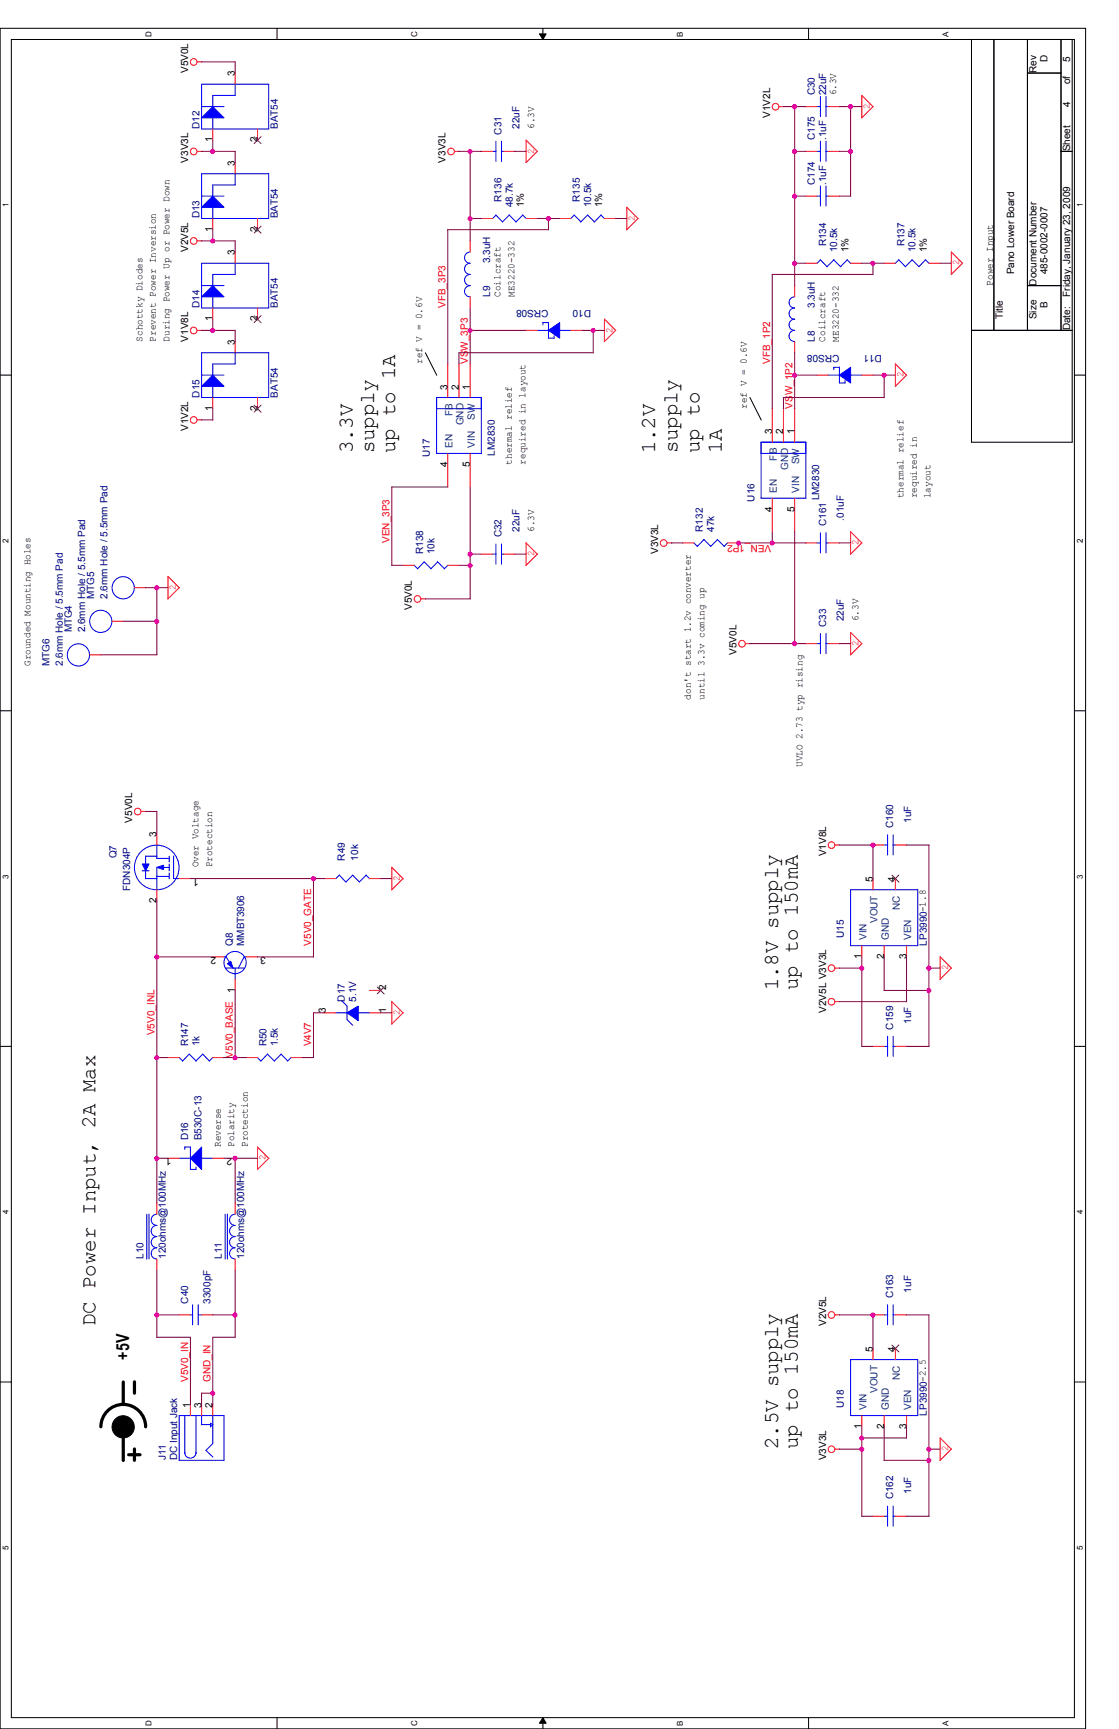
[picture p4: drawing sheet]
<svg xmlns="http://www.w3.org/2000/svg" width="279mm" height="432mm" viewBox="0 0 279 432" stroke-linecap="round" stroke-linejoin="round" font-family="sans-serif">
<path d="M0 7.1h271.1v424.7h-271.1zM2.8 9.9h265.5v419.1h-265.5z" fill="none" stroke="#000" stroke-width=".25"/>
<g fill="#fff">
<path d="M.3 386h2.3v1.1h-2.3z"/>
<path d="M268.6 386h2.2v1.1h-2.2z"/>
</g>
<path d="M0 345.1h2.8M268.3 345.1h2.8" fill="none" stroke="#000" stroke-width=".25"/>
<g fill="#fff">
<path d="M.3 302.1h2.3v1.1h-2.3z"/>
<path d="M268.6 302.1h2.2v1.1h-2.2z"/>
</g>
<path d="M0 261.3h2.8M268.3 261.3h2.8" fill="none" stroke="#000" stroke-width=".25"/>
<g fill="#fff">
<path d="M.3 218.3h2.3v1.1h-2.3z"/>
<path d="M268.6 218.3h2.2v1.1h-2.2z"/>
</g>
<path d="M0 177.5h2.8M268.3 177.5h2.8" fill="none" stroke="#000" stroke-width=".25"/>
<g fill="#fff">
<path d="M.3 134.5h2.3v1.1h-2.3z"/>
<path d="M268.6 134.5h2.2v1.1h-2.2z"/>
</g>
<path d="M0 93.7h2.8M268.3 93.7h2.8" fill="none" stroke="#000" stroke-width=".25"/>
<g fill="#fff">
<path d="M.3 50.7h2.3v1.1h-2.3z"/>
<path d="M268.6 50.7h2.2v1.1h-2.2z"/>
<path d="M36 429.6h2.2v1.4h-2.2z"/>
<path d="M36 7.7h2.2v1.4h-2.2z"/>
<path d="M102.3 429.6h2.3v1.4h-2.3z"/>
<path d="M102.3 7.7h2.3v1.4h-2.3z"/>
</g>
<path d="M69.2 7.1v2.8M69.2 429v2.8" fill="none" stroke="#000" stroke-width=".25"/>
<g fill="#fff">
<path d="M168.7 429.7h2.2v1.3h-2.2z"/>
<path d="M168.7 7.8h2.2v1.3h-2.2z"/>
</g>
<path d="M134.7 8.5h1.7l-.8 1.4zM135.6 7.1v2.8M135.6 429l.8 1.4h-1.7zM135.6 429v2.8" fill="none" stroke="#000" stroke-width=".25"/>
<path d="M134.7 8.5h1.7l-.8 1.4zM135.6 429l.8 1.4h-1.7z" fill="#000"/>
<g fill="#fff">
<path d="M235 429.7h2.3v1.3h-2.3z"/>
<path d="M235 7.8h2.3v1.3h-2.3z"/>
</g>
<g fill="none" stroke="#000" stroke-width=".25">
<path d="M201.9 7.1v2.8M242.6 9.9h25.1v100.5h-25.1zM248.2 9.9v72.6M256.5 9.9v72.6M256.5 18.2h8.4M264.9 9.9v72.6M264.9 37.8h2.8M256.5 71.3h8.4M106.2 88.1l2.9 5.6M187.2 99.3l2.9 5.6M242.6 82.5h25.1M201.9 429v2.8"/>
<circle cx="30.7" cy="356.3" r="2.77"/>
</g>
<path d="M25.2 356.3a5.6 5.6 0 0 1 5.6-5.6 5.6 5.6 0 0 1 5.6 5.6M30.8 345.1v5.7M30.8 356.3v8.4M33.6 345.1v2.8M32.1 363.3h2.9M33.6 361.9v2.8" fill="none" stroke="#000" stroke-width=".8"/>
<circle cx="30.7" cy="356.3" r="2.77" fill="#000"/>
<g fill="none" stroke="#f00" stroke-width=".25">
<path d="M49.2 15.5h1.2M49.2 37.8h1.2M113.5 37.8h1.1M131.4 35v5.6M131.4 35l2.8 2.8M134.2 37.8l-2.9 2.8M194.5 26.6h1.2M215.2 23.8v5.6M215.2 23.8l2.8 2.9M218 26.6l-2.9 2.9M159.3 54.6l-2.8 2.8M159.3 54.6l-2.8-2.9v5.7"/>
<path d="M49.2 60.2h1.2M117.4 60.2v2.7M117.4 74.1v2.8M150.9 79.7v5.6M150.9 79.7l2.9 2.9M240.3 65.7l-2.8 2.9M240.4 65.8l-2.9-2.9v5.6M49.2 82.5h1.2M153.7 82.5l-2.8 2.8M223.6 90.8v5.7l2.8-2.8M223.6 90.9l2.8 2.8M49.2 104.9h1.2"/>
<path d="M134.2 138.4l-2.8 2.8v-5.6l2.8 2.8M166.6 135.6h1.1M215.2 135.6l-2.9 2.8M215.2 135.6l-2.8-2.8v5.6M44.7 146.8l-2.8 2.8M44.8 146.8l-2.8-2.9v5.7M105.1 149.6h1.2M186.1 160.7h1.2M215.2 160.7l-2.8 2.8v-5.6l2.8 2.9M35.3 202.6h1.1M81.1 219.4h2.8M92.2 219.4h2.8"/>
<path d="M100.6 219.4l-2.8 2.8v-5.6l2.9 2.9M208.5 211h1.1M100.6 252.9l-2.8 2.9M100.7 253l-2.9-2.9v5.6M208.5 241.8h1.1M208.5 250.1h1.1M237.5 241.8l-2.8 2.8M237.6 241.8l-2.9-2.9v5.7M42 264.1h2.7M53.1 264.1h2.8M67.1 289.3l-2.8 2.8M67.1 289.3l-2.8-2.9v5.7"/>
<path d="M208.5 328.4h1.1M218 328.4h2.8M223.6 328.4h2.8M234.7 359.1v5.6M234.7 359.1l2.9 2.9M208.5 361.9h1.1M237.5 361.9l-2.8 2.8"/>
<circle cx="48.4" cy="15.5" r=".83"/>
<circle cx="48.4" cy="37.8" r=".83"/>
<circle cx="112.6" cy="37.8" r=".83"/>
<circle cx="193.6" cy="26.7" r=".83"/>
<circle cx="48.4" cy="60.2" r=".83"/>
<circle cx="48.4" cy="82.5" r=".83"/>
<circle cx="48.4" cy="104.9" r=".83"/>
<circle cx="165.7" cy="135.6" r=".83"/>
<circle cx="104.2" cy="149.6" r=".83"/>
<circle cx="185.3" cy="160.8" r=".83"/>
<circle cx="34.4" cy="202.7" r=".83"/>
<circle cx="207.6" cy="211.1" r=".83"/>
<circle cx="207.6" cy="241.8" r=".83"/>
<circle cx="207.6" cy="250.2" r=".83"/>
<circle cx="207.6" cy="328.4" r=".83"/>
<circle cx="207.6" cy="361.9" r=".83"/>
</g>
<g fill="none" stroke="#00f" stroke-width=".25">
<path d="M117.4 62.9a1.4 1.4 0 0 0-1.4 1.4 1.4 1.4 0 0 0 1.4 1.4 1.4 1.4 0 0 0-1.4 1.4 1.4 1.4 0 0 0 1.4 1.4 1.4 1.4 0 0 0-1.4 1.4 1.4 1.4 0 0 0 1.4 1.4 1.4 1.4 0 0 0-1.4 1.4 1.4 1.4 0 0 0 1.4 1.4M84.7 218.6l1.7 1.7M84.8 218.5l-.9 .9M91.4 218.6l.9 .9M91.4 218.5l-1.6 1.8-1.7-1.8-1.7 1.8M56.5 239l1.7 2.8M61 239l-1.5 2.8M56.4 241.8h4.6M58.7 241.8v2.8M47.2 263.2l1.7 1.8M47.2 263.3l-1.6 1.7-.9-.9M50.6 263.2l1.7 1.8"/>
<path d="M50.6 263.3l-1.7 1.7M53.1 264.1l-.9 .9M220.8 328.4h.9M221.6 325.8v5.1M223 328.4h.6M223 325.8v5.1"/>
</g>
<path d="M56.8 240.7l.8-.6 .6 1.7z" fill="#00f"/>
<g fill="none" stroke="#00f" stroke-width=".25">
<path d="M198.4 74.1a1.4 1.4 0 0 0-1.4 1.4 1.4 1.4 0 0 0 1.4 1.4 1.4 1.4 0 0 0-1.4 1.4 1.4 1.4 0 0 0 1.4 1.4 1.4 1.4 0 0 0-1.4 1.4 1.4 1.4 0 0 0 1.4 1.4 1.4 1.4 0 0 0-1.4 1.4 1.4 1.4 0 0 0 1.4 1.4M204 135.6h.9M204.9 133.1v5M206.2 135.6h.6M206.2 133.1v5M55.9 239h.6M60.9 239h.6M56.8 240.7l.8-.6 .6 1.7z"/>
<circle cx="58.7" cy="240.4" r="2.77"/>
</g>
<path d="M198.4 71.3v2.8M198.4 85.3v2.8M201.2 135.6h2.8M206.8 135.6h2.8M53.1 239h2.8M61.5 239h2.8M58.7 244.6v2.8" fill="none" stroke="#f00" stroke-width=".25"/>
<path d="M53.1 26.6l2.8 2.8h-5.6z" fill="#00f"/>
<g fill="none" stroke="#00f" stroke-width=".25">
<path d="M50.3 26.6h5.6M50.3 21h16.8v11.2h-16.8zM53.1 26.6l2.8 2.8h-5.6zM53.1 29.4v2.9M58.7 21l.1 2.8h-5.7v2.9M123.8 53.7l1.7 1.7M123.8 53.7l-.9 .9M127.1 53.7l1.7 1.8 1.7-1.8M127.2 53.7l-1.8 1.8M130.5 53.7l.9 .9M204 49h.9M204.9 46.4v5.1"/>
<path d="M206.2 49h.6M206.2 46.4v5.1M109 99.3h11.2v13.9h-11.2zM206.8 93.7h2.8M208.2 91.7h1.4M209.6 91.7v3.9h1.4M212.3 93.7h2.9M109 102.1h11.2M175.7 134.7l1.8 1.7M175.8 134.7l-1.7 1.8-.9-.9M179.1 134.7l1.7 1.7M179.2 134.7l-1.8 1.8"/>
<path d="M181.7 135.6l-.9 .9M56.2 303.2v11.3M56.8 303.2v11.2M58.7 303.2a1.4 1.4 0 0 0-1.4 1.4 1.4 1.4 0 0 0 1.4 1.4 1.4 1.4 0 0 0-1.4 1.4 1.4 1.4 0 0 0 1.4 1.4 1.4 1.4 0 0 0-1.4 1.4 1.4 1.4 0 0 0 1.4 1.4 1.4 1.4 0 0 0-1.4 1.4 1.4 1.4 0 0 0 1.4 1.4M47.5 328.4h.6M48.1 325.8v5.1M49.4 328.4h.9M49.5 325.8v5.1"/>
</g>
<g fill="none" stroke="#f00" stroke-width=".25">
<path d="M58.7 18.2v2.8M53.1 32.2v2.8M64.3 32.2v2.8M120.2 54.6h2.8M131.4 54.6h2.8M201.2 49h2.8M206.8 49h2.8M111.8 90.9v8.4M114.6 90.9v8.4M117.4 90.9v8.4M111.8 113.2v8.4M117.4 113.2v8.4"/>
<path d="M170.5 135.6h2.8M181.7 135.6h2.7M58.7 300.4v2.8M58.7 314.4v2.8M44.7 328.4h2.8M50.3 328.4h2.8"/>
</g>
<path d="M63.5 34.2l1.7 1.7M65.2 34.1l-1.7 1.8" fill="none" stroke="#804000" stroke-width=".25"/>
<path d="M209.6 93.7l2.8-2v3.9z" fill-rule="evenodd" fill="#00f"/>
<g fill="none" stroke="#00f" stroke-width=".25">
<path d="M123 37.8h.9M123.8 35.3v5M125.2 37.8h.6M125.2 35.3v5M224.4 64.9l1.6 1.7 1.8-1.7M224.4 64.9l-.9 .9M227.7 64.9l1.7 1.7M231.1 64.9l.8 .8M231.1 64.9l-1.7 1.7M208.2 91.7v.6M209.6 93.7l2.8-2v3.9zM211 95v.6"/>
<path d="M190 110.4h11.2v14h-11.2zM190 113.2h11.2M204.9 158.2v5M206.2 158.2v5M204 160.7h.9M206.2 160.7h.6M212.4 222.2h16.8v14h-16.8zM220.8 378.7h.9M221.6 376.1v5.1M223 378.7h.6M223 376.1v5.1"/>
</g>
<g fill="none" stroke="#f00" stroke-width=".25">
<path d="M120.2 37.8h2.8M125.8 37.8h2.8M220.8 65.7h2.8M231.9 65.7h2.8M204 93.7h2.8M215.2 93.7h2.8M192.8 102.1v8.3M195.6 102.1v8.3M198.4 102.1v8.3M192.8 124.4v8.4M198.4 124.4v8.4M201.2 160.7h2.8"/>
<path d="M206.8 160.7h2.8M218 219.4v2.8M223.6 219.4v2.8M215.2 236.2v2.8M220.8 236.2v2.8M226.4 236.2v2.8M218 378.7h2.8M223.6 378.7h2.8"/>
</g>
<path d="M222.7 218.6l1.8 1.7M224.5 218.5l-1.8 1.8" fill="none" stroke="#804000" stroke-width=".25"/>
<path d="M50.3 51.8l2.8-2.8 2.8 2.8z" fill="#00f"/>
<path d="M50.3 49h5.6M50.3 51.8l2.8-2.8 2.8 2.8zM50.3 43.4h16.8v11.2h-16.8zM53.1 51.8v2.8M58.7 43.3l.1 2.9h-5.7v2.8M83.8 252.9h2.9M85.2 249.8l1.5 1.4M86.7 254.6l1.4 1.5M89.4 252.9h2.8" fill="none" stroke="#00f" stroke-width=".25"/>
<path d="M53.1 54.6v2.8M58.7 40.6v2.8M64.3 54.6v2.8" fill="none" stroke="#f00" stroke-width=".25"/>
<path d="M63.5 56.5l1.7 1.8M65.2 56.5l-1.7 1.7" fill="none" stroke="#804000" stroke-width=".25"/>
<path d="M86.7 252.9l2.8-1.7v3.7z" fill="#00f"/>
<path d="M86.7 252.9l2.8-1.7v3.7zM86.7 251.2v3.5" fill="none" stroke="#00f" stroke-width=".25"/>
<path d="M81.1 252.9h2.8M92.2 252.9h2.8M92.2 247.4h2.8" fill="none" stroke="#f00" stroke-width=".25"/>
<path d="M94.2 246.5l1.7 1.7M95.9 246.5l-1.7 1.7" fill="none" stroke="#804000" stroke-width=".25"/>
<path d="M50.3 286.5v5.6l-2.8-2.8z" fill="#00f"/>
<g fill="none" stroke="#00f" stroke-width=".25">
<path d="M39.1 218.9h3.1M39.2 214.4h3.1M39.2 213.8v.6M39.2 216.6v2.9M40.6 216.6h1.7M42.2 213.8v1.5M42.2 215.8v1.7M43.3 219.4h1.4M44.7 289.3h2.8M46.1 287.1v-.6l1.4-.1v5.7h1.5M48.9 291.5v.6M50.3 289.3h2.8"/>
<path d="M50.3 286.5v5.6l-2.8-2.8z"/>
<circle cx="39.1" cy="216.7" r="5.6"/>
</g>
<path d="M42 289.3h2.7M53.1 289.3h2.8" fill="none" stroke="#f00" stroke-width=".25"/>
<path d="M35.5 215.8h1.7l-.8 1.7z" fill="#00f"/>
<path d="M35.5 217.5h1.7M35.5 215.8h1.7l-.8 1.7zM36.3 219.4h2.9M36.4 213.8v5.7M39.2 211v2.8h-2.9M42.2 218v1.5M43.3 213.8v5.6" fill="none" stroke="#00f" stroke-width=".25"/>
<path d="M39.2 216.6l1.7-.5v1.1z" fill="#00f"/>
<g fill="none" stroke="#00f" stroke-width=".25">
<path d="M204 26.6h.9M204.9 24.1v5M206.2 26.6h.6M206.2 24.1v5M143.3 53.7l1.7 1.8 1.7-1.8M143.4 53.7l-.9 .9M146.7 53.7l1.7 1.7M150 53.7l.9 .9M150.1 53.7l-1.7 1.8M39.2 216.6l1.7-.5v1.1zM39.2 219.4v2.9M64.3 264.1l.9 .9"/>
<path d="M66.8 263.2l1.7 1.8 1.7-1.7M66.8 263.3l-1.7 1.7M70.1 263.2l1.7 1.8M72.7 264.1l-.9 .9M36.7 303.2v11.3M37.2 303.2v11.2M39.2 303.2a1.4 1.4 0 0 0-1.4 1.4 1.4 1.4 0 0 0 1.4 1.4 1.4 1.4 0 0 0-1.4 1.4 1.4 1.4 0 0 0 1.4 1.4 1.4 1.4 0 0 0-1.4 1.4 1.4 1.4 0 0 0 1.4 1.4 1.4 1.4 0 0 0-1.4 1.4 1.4 1.4 0 0 0 1.4 1.4M44.7 353.5h11.2v11.2h-11.2zM46.1 353.5v9.5M48.9 353.5v9.6M50.3 355.8h2.3M50.3 353.5v2.3"/>
<path d="M52.6 355.4v.9M52.6 355.5l.6 .3M53.1 353.5v7.1M53.1 355.8l-.6 .6M46.1 362.8a1.4 1.4 0 0 0 1.4 1.4 1.4 1.4 0 0 0 1.4-1.4M51.4 362.2l1.8 1.7M53.1 360.5l-1.7 1.7"/>
<circle cx="19.6" cy="163.6" r="2.77"/>
</g>
<g fill="none" stroke="#f00" stroke-width=".25">
<path d="M201.2 26.6h2.8M206.8 26.6h2.8M139.7 54.6h2.8M150.9 54.6h2.8M22.4 163.5h2.8M39.2 208.2v2.8M44.7 219.4h2.8M39.2 222.2v2.8M61.5 264.1h2.8M72.7 264.1h2.8M39.2 300.4v2.8M39.2 314.4v2.8"/>
<path d="M47.5 350.7v2.8M50.3 350.7v2.8M53.1 350.7v2.8"/>
</g>
<path d="M53.1 93.7l2.8 2.8h-5.6z" fill="#00f"/>
<g fill="none" stroke="#00f" stroke-width=".25">
<path d="M50.3 93.7h5.6M50.3 88.1h16.8v11.2h-16.8zM53.1 93.7l2.8 2.8h-5.6zM53.1 96.5v2.8M58.7 88.1l.1 2.8h-5.7v2.8M123 138.4h.9M123.8 135.8v5.1M125.2 138.4h.6M125.2 135.8v5.1M221.6 258.8v5M223 258.8v5M220.8 261.3h.9"/>
<path d="M223 261.3h.6"/>
</g>
<path d="M53.1 99.3v2.8M58.7 85.3v2.8M64.3 99.3v2.8M120.2 138.4h2.8M125.8 138.4h2.8M218 261.3h2.8M223.6 261.3h2.8" fill="none" stroke="#f00" stroke-width=".25"/>
<path d="M63.5 101.2l1.7 1.8M65.2 101.2l-1.7 1.7" fill="none" stroke="#804000" stroke-width=".25"/>
<path d="M53.1 71.3l2.8 2.8h-5.6z" fill="#00f"/>
<path d="M50.3 71.3h5.6M50.3 65.7h16.8v11.2h-16.8zM53.1 71.3l2.8 2.8h-5.6zM53.1 74.1v2.9M58.7 65.7l.1 2.8h-5.7v2.9M134.1 82.5h2.8M135.5 80.6h1.4M136.9 80.5v4h1.5M139.7 82.5h2.8" fill="none" stroke="#00f" stroke-width=".25"/>
<path d="M53.1 76.9v2.8M58.7 62.9v2.8M64.3 76.9v2.8" fill="none" stroke="#f00" stroke-width=".25"/>
<path d="M63.5 78.9l1.7 1.7M65.2 78.8l-1.7 1.8" fill="none" stroke="#804000" stroke-width=".25"/>
<path d="M136.9 82.5l2.8-1.9v3.9z" fill-rule="evenodd" fill="#00f"/>
<g fill="none" stroke="#00f" stroke-width=".25">
<path d="M204 37.8h.9M204.9 35.3v5M206.2 37.8h.6M206.2 35.3v5M204.8 64.9l1.7 1.7M204.9 64.9l-.9 .9M208.2 64.9l1.6 1.7 1.7-1.7M208.2 64.9l-1.7 1.7M211.5 64.9l.9 .8M135.6 80.6v.6M136.9 82.5l2.8-1.9v3.9zM138.3 83.9v.6"/>
<path d="M103.4 141.1l.9 .9M105.9 140.3l1.7 1.7M105.9 140.3l-1.7 1.8M109.3 140.3l1.7 1.7M109.3 140.3l-1.7 1.8M111.8 141.2l-.9 .9M220.8 211h.9M221.6 208.5v5M223 211h.6M223 208.5v5M212.4 339.6h16.8v13.9h-16.8z"/>
<circle cx="25.2" cy="155.2" r="2.77"/>
<circle cx="30.7" cy="146.8" r="2.77"/>
</g>
<g fill="none" stroke="#f00" stroke-width=".25">
<path d="M201.2 37.8h2.8M206.8 37.8h2.8M201.2 65.7h2.8M212.4 65.7h2.8M131.4 82.5h2.8M142.5 82.5h2.8M28 155.2h2.8M33.6 146.8h2.8M100.6 141.2h2.8M111.8 141.2h2.8M218 211h2.8M223.6 211h2.8"/>
<path d="M218 336.8v2.8M223.6 336.8v2.8M215.2 353.5v2.8M220.8 353.5v2.8M226.4 353.5v2.8"/>
</g>
<path d="M222.7 335.9l1.8 1.8M224.5 335.9l-1.8 1.7" fill="none" stroke="#804000" stroke-width=".25"/>
<g fill="none" stroke="#800040" stroke-width=".25">
<path d="M50.3 15.5h8.4v2.8M50.3 37.8h8.4v2.8M53.1 35v2.8M114.6 37.8h5.6M117.4 37.8v22.4M128.5 37.8h2.9M195.6 26.6h5.6M198.4 37.8h2.8M198.4 26.6v44.8M209.5 26.6h5.7M209.6 37.8h2.8M212.4 26.6v22.4"/>
<path d="M53.1 57.4v2.8M111.8 57.4h25.1M111.8 57.4v33.5M117.3 54.6h2.9M134.1 54.6h5.6M136.9 54.6v2.8M153.7 54.6h2.8M198.4 49h2.8M209.6 49h2.8M50.3 60.2h8.4v2.8M53.1 79.7v2.9M117.4 76.9v14"/>
<path d="M192.8 68.5h25.2M192.8 68.5v33.6M198.4 65.7h2.8M215.1 65.7h5.7M218 65.7v2.9M234.7 65.7h2.8M50.3 82.5h8.4v2.8M114.6 88.1h33.5M114.6 88.1v2.8M117.3 82.5h14.1M145.3 82.5h5.6M148.1 82.5v5.6"/>
<path d="M195.6 99.3h25.2M195.6 99.3v2.8M198.4 93.7h5.6M198.4 88.1v14M217.9 93.7h5.7M220.8 93.7v5.6M50.3 104.9h2.8M53.1 102.1v2.8M111.8 121.6h-14v19.6h2.9M117.3 138.4h2.9M117.4 121.6v28M128.5 138.4h2.9"/>
<path d="M167.6 135.6h2.9M184.4 135.6h16.8M192.8 132.8v2.8M198.4 132.8v28M209.5 135.6h2.9M30.7 155.2h8.5M36.3 146.8h5.7M39.2 146.8v16.7M106.2 149.6h11.2M114.6 141.2h2.8M25.2 163.5h14M187.2 160.7h14"/>
<path d="M209.5 160.7h2.9M36.3 202.6h2.9v5.6M47.5 219.4h33.6M78.3 219.4v19.6M95 219.4h2.8M209.5 211h8.5v8.5M226.3 211h5.6v50.4M39.1 239h14M39.2 225v75.5M64.3 239h14M215.2 239v22.4M220.8 239v8.4"/>
<path d="M226.4 239v11.2M58.7 247.4v16.8M78.3 252.9v11.2h-2.9M78.3 252.9h2.8M95 252.9h2.9M209.5 241.8h5.7M209.5 250.1h16.9M220.7 247.4h11.2M231.9 241.8h2.8M39.1 264.1h2.9M55.9 264.1h5.6M215.1 261.3h2.9"/>
<path d="M226.3 261.3h5.6M39.1 289.3h2.9M55.9 289.3h8.4M58.7 289.3v11.2M39.2 317.2v16.8M58.7 317.2v16.8M39.1 328.4h5.6M39.1 334h8.4v16.8M53.1 328.4h5.6M53.1 334h5.6M53.1 334v16.8M209.5 328.4h8.5v8.4"/>
<path d="M226.3 328.4h5.6v50.3M53.1 347.9h-2.8v2.9M215.1 359.1h11.3M215.2 356.3v22.4M220.8 356.3v8.4M226.4 356.3v2.9M209.5 361.9h5.7M215.1 378.7h2.9M220.7 364.7h11.2M226.3 378.7h5.6M231.9 361.9h2.8"/>
</g>
<circle cx="117.4" cy="82.5" r=".54" fill="#f0f"/>
<circle cx="117.4" cy="82.5" r=".54" fill="none" stroke="#f0f" stroke-width=".25"/>
<circle cx="136.9" cy="54.6" r=".54" fill="#f0f"/>
<circle cx="136.9" cy="54.6" r=".54" fill="none" stroke="#f0f" stroke-width=".25"/>
<circle cx="117.4" cy="138.4" r=".54" fill="#f0f"/>
<circle cx="117.4" cy="138.4" r=".54" fill="none" stroke="#f0f" stroke-width=".25"/>
<circle cx="198.4" cy="93.7" r=".54" fill="#f0f"/>
<circle cx="198.4" cy="93.7" r=".54" fill="none" stroke="#f0f" stroke-width=".25"/>
<circle cx="217.9" cy="65.8" r=".54" fill="#f0f"/>
<circle cx="217.9" cy="65.8" r=".54" fill="none" stroke="#f0f" stroke-width=".25"/>
<circle cx="53.1" cy="82.5" r=".54" fill="#f0f"/>
<circle cx="53.1" cy="82.5" r=".54" fill="none" stroke="#f0f" stroke-width=".25"/>
<circle cx="53.1" cy="60.2" r=".54" fill="#f0f"/>
<circle cx="53.1" cy="60.2" r=".54" fill="none" stroke="#f0f" stroke-width=".25"/>
<circle cx="198.4" cy="160.8" r=".54" fill="#f0f"/>
<circle cx="198.4" cy="160.8" r=".54" fill="none" stroke="#f0f" stroke-width=".25"/>
<circle cx="215.2" cy="241.8" r=".54" fill="#f0f"/>
<circle cx="215.2" cy="241.8" r=".54" fill="none" stroke="#f0f" stroke-width=".25"/>
<circle cx="217.9" cy="211.1" r=".54" fill="#f0f"/>
<circle cx="217.9" cy="211.1" r=".54" fill="none" stroke="#f0f" stroke-width=".25"/>
<circle cx="215.2" cy="359.1" r=".54" fill="#f0f"/>
<circle cx="215.2" cy="359.1" r=".54" fill="none" stroke="#f0f" stroke-width=".25"/>
<circle cx="217.9" cy="328.4" r=".54" fill="#f0f"/>
<circle cx="217.9" cy="328.4" r=".54" fill="none" stroke="#f0f" stroke-width=".25"/>
<circle cx="220.7" cy="93.7" r=".54" fill="#f0f"/>
<circle cx="220.7" cy="93.7" r=".54" fill="none" stroke="#f0f" stroke-width=".25"/>
<circle cx="148.1" cy="82.5" r=".54" fill="#f0f"/>
<circle cx="148.1" cy="82.5" r=".54" fill="none" stroke="#f0f" stroke-width=".25"/>
<circle cx="231.9" cy="361.9" r=".54" fill="#f0f"/>
<circle cx="231.9" cy="361.9" r=".54" fill="none" stroke="#f0f" stroke-width=".25"/>
<circle cx="231.9" cy="364.7" r=".54" fill="#f0f"/>
<circle cx="231.9" cy="364.7" r=".54" fill="none" stroke="#f0f" stroke-width=".25"/>
<circle cx="117.4" cy="37.8" r=".54" fill="#f0f"/>
<circle cx="117.4" cy="37.8" r=".54" fill="none" stroke="#f0f" stroke-width=".25"/>
<circle cx="117.4" cy="54.6" r=".54" fill="#f0f"/>
<circle cx="117.4" cy="54.6" r=".54" fill="none" stroke="#f0f" stroke-width=".25"/>
<circle cx="231.9" cy="241.8" r=".54" fill="#f0f"/>
<circle cx="231.9" cy="241.8" r=".54" fill="none" stroke="#f0f" stroke-width=".25"/>
<circle cx="231.9" cy="247.4" r=".54" fill="#f0f"/>
<circle cx="231.9" cy="247.4" r=".54" fill="none" stroke="#f0f" stroke-width=".25"/>
<circle cx="39.1" cy="328.4" r=".54" fill="#f0f"/>
<circle cx="39.1" cy="328.4" r=".54" fill="none" stroke="#f0f" stroke-width=".25"/>
<circle cx="58.7" cy="289.3" r=".54" fill="#f0f"/>
<circle cx="58.7" cy="289.3" r=".54" fill="none" stroke="#f0f" stroke-width=".25"/>
<circle cx="58.7" cy="328.4" r=".54" fill="#f0f"/>
<circle cx="58.7" cy="328.4" r=".54" fill="none" stroke="#f0f" stroke-width=".25"/>
<circle cx="53.1" cy="348" r=".54" fill="#f0f"/>
<circle cx="53.1" cy="348" r=".54" fill="none" stroke="#f0f" stroke-width=".25"/>
<circle cx="39.1" cy="289.3" r=".54" fill="#f0f"/>
<circle cx="39.1" cy="289.3" r=".54" fill="none" stroke="#f0f" stroke-width=".25"/>
<circle cx="215.2" cy="361.9" r=".54" fill="#f0f"/>
<circle cx="215.2" cy="361.9" r=".54" fill="none" stroke="#f0f" stroke-width=".25"/>
<circle cx="53.1" cy="37.8" r=".54" fill="#f0f"/>
<circle cx="53.1" cy="37.8" r=".54" fill="none" stroke="#f0f" stroke-width=".25"/>
<circle cx="117.4" cy="141.2" r=".54" fill="#f0f"/>
<circle cx="117.4" cy="141.2" r=".54" fill="none" stroke="#f0f" stroke-width=".25"/>
<circle cx="39.1" cy="146.8" r=".54" fill="#f0f"/>
<circle cx="39.1" cy="146.8" r=".54" fill="none" stroke="#f0f" stroke-width=".25"/>
<circle cx="39.1" cy="239" r=".54" fill="#f0f"/>
<circle cx="39.1" cy="239" r=".54" fill="none" stroke="#f0f" stroke-width=".25"/>
<circle cx="78.2" cy="219.4" r=".54" fill="#f0f"/>
<circle cx="78.2" cy="219.4" r=".54" fill="none" stroke="#f0f" stroke-width=".25"/>
<circle cx="58.7" cy="264.1" r=".54" fill="#f0f"/>
<circle cx="58.7" cy="264.1" r=".54" fill="none" stroke="#f0f" stroke-width=".25"/>
<circle cx="39.1" cy="264.1" r=".54" fill="#f0f"/>
<circle cx="39.1" cy="264.1" r=".54" fill="none" stroke="#f0f" stroke-width=".25"/>
<circle cx="39.1" cy="155.2" r=".54" fill="#f0f"/>
<circle cx="39.1" cy="155.2" r=".54" fill="none" stroke="#f0f" stroke-width=".25"/>
<circle cx="198.4" cy="26.7" r=".54" fill="#f0f"/>
<circle cx="198.4" cy="26.7" r=".54" fill="none" stroke="#f0f" stroke-width=".25"/>
<circle cx="198.4" cy="37.8" r=".54" fill="#f0f"/>
<circle cx="198.4" cy="37.8" r=".54" fill="none" stroke="#f0f" stroke-width=".25"/>
<circle cx="198.4" cy="37.8" r=".54" fill="#f0f"/>
<circle cx="198.4" cy="37.8" r=".54" fill="none" stroke="#f0f" stroke-width=".25"/>
<circle cx="198.4" cy="49" r=".54" fill="#f0f"/>
<circle cx="198.4" cy="49" r=".54" fill="none" stroke="#f0f" stroke-width=".25"/>
<circle cx="212.4" cy="37.8" r=".54" fill="#f0f"/>
<circle cx="212.4" cy="37.8" r=".54" fill="none" stroke="#f0f" stroke-width=".25"/>
<circle cx="212.4" cy="26.7" r=".54" fill="#f0f"/>
<circle cx="212.4" cy="26.7" r=".54" fill="none" stroke="#f0f" stroke-width=".25"/>
<circle cx="198.4" cy="65.8" r=".54" fill="#f0f"/>
<circle cx="198.4" cy="65.8" r=".54" fill="none" stroke="#f0f" stroke-width=".25"/>
<circle cx="184.4" cy="135.6" r=".54" fill="#f0f"/>
<circle cx="184.4" cy="135.6" r=".54" fill="none" stroke="#f0f" stroke-width=".25"/>
<circle cx="192.8" cy="135.6" r=".54" fill="#f0f"/>
<circle cx="192.8" cy="135.6" r=".54" fill="none" stroke="#f0f" stroke-width=".25"/>
<g font-size="5.3">
<text x="88.1" y="113.2" transform="rotate(-90 88.1 113.2)">3.3V</text>
<text x="93.4" y="113.2" transform="rotate(-90 93.4 113.2)">supply</text>
<text x="98.6" y="113.2" transform="rotate(-90 98.6 113.2)">up to 1A</text>
<text x="163.6" y="113.2" transform="rotate(-90 163.6 113.2)">1.2V</text>
<text x="169.1" y="113.2" transform="rotate(-90 169.1 113.2)">supply</text>
<text x="174.7" y="113.2" transform="rotate(-90 174.7 113.2)">up to</text>
<text x="180.2" y="113.2" transform="rotate(-90 180.2 113.2)">1A</text>
<text x="194.3" y="247.4" transform="rotate(-90 194.3 247.4)">1.8V supply</text>
<text x="199.2" y="247.4" transform="rotate(-90 199.2 247.4)">up to 150mA</text>
<text x="23.9" y="331.2" transform="rotate(-90 23.9 331.2)">DC Power Input, 2A Max</text>
<text x="194.3" y="361.9" transform="rotate(-90 194.3 361.9)">2.5V supply</text>
<text x="199.2" y="361.9" transform="rotate(-90 199.2 361.9)">up to 150mA</text>
</g>
<text font-size="4.5" x="32.2" y="339.6" transform="rotate(-90 32.2 339.6)">+5V</text>
<g font-size="2.5">
<text x="261.6" y="15.5" transform="rotate(-90 261.6 15.5)">D</text>
<text x="267.2" y="15.5" transform="rotate(-90 267.2 15.5)">5</text>
<text x="47" y="18.2" transform="rotate(-90 47 18.2)">V5V0L</text>
<text x="58.7" y="19.1" transform="rotate(-90 58.7 19.1)">3</text>
<text x="208.8" y="23.8" transform="rotate(-90 208.8 23.8)">6.3V</text>
<text x="258.8" y="18.2" transform="rotate(-90 258.8 18.2)">Rev</text>
<text x="267.2" y="21" transform="rotate(-90 267.2 21)">of</text>
<text x="192.3" y="29.4" transform="rotate(-90 192.3 29.4)">V1V2L</text>
<text x="267.2" y="26.6" transform="rotate(-90 267.2 26.6)">4</text>
<text x="53.1" y="35.6" transform="rotate(-90 53.1 35.6)">1</text>
<text x="64.3" y="35.6" transform="rotate(-90 64.3 35.6)">2</text>
<text x="133.3" y="32.2" transform="rotate(-90 133.3 32.2)">6.3V</text>
<text x="47" y="40.6" transform="rotate(-90 47 40.6)">V3V3L</text>
<text x="58.7" y="41.4" transform="rotate(-90 58.7 41.4)">3</text>
<text x="111.3" y="40.6" transform="rotate(-90 111.3 40.6)">V3V3L</text>
<text x="267.2" y="37.8" transform="rotate(-90 267.2 37.8)">Sheet</text>
<text x="130.8" y="51.8" transform="rotate(-90 130.8 51.8)">1%</text>
<text x="150.4" y="51.8" transform="rotate(-90 150.4 51.8)">1%</text>
<text x="53.1" y="57.9" transform="rotate(-90 53.1 57.9)">1</text>
<text x="64.3" y="57.9" transform="rotate(-90 64.3 57.9)">2</text>
<text x="47" y="62.9" transform="rotate(-90 47 62.9)">V2V5L</text>
<text x="58.7" y="63.8" transform="rotate(-90 58.7 63.8)">3</text>
<text x="211.8" y="62.9" transform="rotate(-90 211.8 62.9)">1%</text>
<text x="231.4" y="62.9" transform="rotate(-90 231.4 62.9)">1%</text>
<text x="247.9" y="71.3" transform="rotate(-90 247.9 71.3)">Power Input</text>
<text x="253.2" y="68.5" transform="rotate(-90 253.2 68.5)">Pano Lower Board</text>
<text x="258.8" y="71.3" transform="rotate(-90 258.8 71.3)">Document Number</text>
<text x="261.6" y="68.5" transform="rotate(-90 261.6 68.5)">485-0002-0007</text>
<text x="125" y="74.1" transform="rotate(-90 125 74.1)">Coilcraft</text>
<text x="128.4" y="74.1" transform="rotate(-90 128.4 74.1)">ME3220-332</text>
<text x="261.6" y="76.9" transform="rotate(-90 261.6 76.9)">B</text>
<text x="267.2" y="74.1" transform="rotate(-90 267.2 74.1)">Friday, January 23, 2009</text>
<text x="53.1" y="80.3" transform="rotate(-90 53.1 80.3)">1</text>
<text x="64.3" y="80.3" transform="rotate(-90 64.3 80.3)">2</text>
<text x="250.4" y="79.7" transform="rotate(-90 250.4 79.7)">Title</text>
<text x="258.8" y="79.7" transform="rotate(-90 258.8 79.7)">Size</text>
<text x="267.2" y="82.5" transform="rotate(-90 267.2 82.5)">Date:</text>
<text x="35.6" y="85.3" transform="rotate(-90 35.6 85.3)">Schottky Diodes</text>
<text x="38.9" y="85.3" transform="rotate(-90 38.9 85.3)">Prevent Power Inversion</text>
<text x="42.3" y="85.3" transform="rotate(-90 42.3 85.3)">During Power Up or Power Down</text>
<text x="47" y="85.3" transform="rotate(-90 47 85.3)">V1V8L</text>
<text x="58.7" y="86.1" transform="rotate(-90 58.7 86.1)">3</text>
<text x="206" y="85.3" transform="rotate(-90 206 85.3)">Coilcraft</text>
<text x="209.5" y="85.3" transform="rotate(-90 209.5 85.3)">ME3220-332</text>
<text x="105.4" y="90.9" transform="rotate(-90 105.4 90.9)">ref V = 0.6V</text>
<text x="111.8" y="97.3" transform="rotate(-90 111.8 97.3)">3</text>
<text x="114.6" y="97.3" transform="rotate(-90 114.6 97.3)">2</text>
<text x="117.3" y="97.3" transform="rotate(-90 117.3 97.3)">1</text>
<text x="47" y="107.7" transform="rotate(-90 47 107.7)">V1V2L</text>
<text x="53.1" y="102.6" transform="rotate(-90 53.1 102.6)">1</text>
<text x="64.3" y="102.6" transform="rotate(-90 64.3 102.6)">2</text>
<text x="186.4" y="102.1" transform="rotate(-90 186.4 102.1)">ref V = 0.6V</text>
<text x="192.8" y="108.5" transform="rotate(-90 192.8 108.5)">3</text>
<text x="195.6" y="108.5" transform="rotate(-90 195.6 108.5)">2</text>
<text x="198.4" y="108.5" transform="rotate(-90 198.4 108.5)">1</text>
<text x="111.8" y="116.6" transform="rotate(-90 111.8 116.6)">4</text>
<text x="117.3" y="116.6" transform="rotate(-90 117.3 116.6)">5</text>
<text x="127.8" y="116" transform="rotate(-90 127.8 116)">thermal relief</text>
<text x="131.2" y="116" transform="rotate(-90 131.2 116)">required in layout</text>
<text x="225.6" y="124.4" transform="rotate(-90 225.6 124.4)">thermal relief</text>
<text x="228.9" y="124.4" transform="rotate(-90 228.9 124.4)">required in</text>
<text x="232.3" y="124.4" transform="rotate(-90 232.3 124.4)">layout</text>
<text x="192.8" y="127.8" transform="rotate(-90 192.8 127.8)">4</text>
<text x="198.4" y="127.8" transform="rotate(-90 198.4 127.8)">5</text>
<text x="133.3" y="132.8" transform="rotate(-90 133.3 132.8)">6.3V</text>
<text x="164.3" y="138.4" transform="rotate(-90 164.3 138.4)">V3V3L</text>
<text x="102.9" y="152.4" transform="rotate(-90 102.9 152.4)">V5V0L</text>
<text x="214.4" y="155.2" transform="rotate(-90 214.4 155.2)">6.3V</text>
<text x="7.6" y="166.3" transform="rotate(-90 7.6 166.3)">Grounded Mounting Holes</text>
<text x="183.9" y="163.5" transform="rotate(-90 183.9 163.5)">V5V0L</text>
<text x="172.5" y="174.7" transform="rotate(-90 172.5 174.7)">don't start 1.2v converter</text>
<text x="175.9" y="174.7" transform="rotate(-90 175.9 174.7)">until 3.3v coming up</text>
<text x="200.4" y="191.5" transform="rotate(-90 200.4 191.5)">UVLO 2.73 typ rising</text>
<text x="33" y="205.4" transform="rotate(-90 33 205.4)">V5V0L</text>
<text x="39.1" y="209.1" transform="rotate(-90 39.1 209.1)">3</text>
<text x="206.2" y="213.8" transform="rotate(-90 206.2 213.8)">V1V8L</text>
<text x="49.5" y="216.6" transform="rotate(-90 49.5 216.6)">Over Voltage</text>
<text x="49.6" y="219.5" transform="rotate(-180 49.6 219.5)">1</text>
<text x="53" y="216.6" transform="rotate(-90 53 216.6)">Protection</text>
<text x="217.9" y="220.3" transform="rotate(-90 217.9 220.3)">5</text>
<text x="223.5" y="220.3" transform="rotate(-90 223.5 220.3)">4</text>
<text x="39.1" y="225.6" transform="rotate(-90 39.1 225.6)">2</text>
<text x="54" y="239" transform="rotate(-180 54 239)">2</text>
<text x="66.4" y="239" transform="rotate(-180 66.4 239)">3</text>
<text x="215.1" y="239.5" transform="rotate(-90 215.1 239.5)">1</text>
<text x="220.7" y="239.5" transform="rotate(-90 220.7 239.5)">2</text>
<text x="226.3" y="239.5" transform="rotate(-90 226.3 239.5)">3</text>
<text x="58.7" y="247.9" transform="rotate(-90 58.7 247.9)">1</text>
<text x="96.4" y="247.3" transform="rotate(-90 96.4 247.3)">2</text>
<text x="81.4" y="252.9" transform="rotate(-90 81.4 252.9)">3</text>
<text x="96.4" y="252.9" transform="rotate(-90 96.4 252.9)">1</text>
<text x="206.2" y="252.9" transform="rotate(-90 206.2 252.9)">V2V5L V3V3L</text>
<text x="55.1" y="286.5" transform="rotate(-90 55.1 286.5)">Reverse</text>
<text x="58.5" y="286.5" transform="rotate(-90 58.5 286.5)">Polarity</text>
<text x="61.9" y="286.5" transform="rotate(-90 61.9 286.5)">Protection</text>
<text x="42.8" y="289.3" transform="rotate(-180 42.8 289.3)">1</text>
<text x="58" y="289.3" transform="rotate(-180 58 289.3)">2</text>
<text x="206.2" y="331.2" transform="rotate(-90 206.2 331.2)">V2V5L</text>
<text x="217.9" y="337.6" transform="rotate(-90 217.9 337.6)">5</text>
<text x="223.5" y="337.6" transform="rotate(-90 223.5 337.6)">4</text>
<text x="47.5" y="351.6" transform="rotate(-90 47.5 351.6)">1</text>
<text x="50.3" y="351.6" transform="rotate(-90 50.3 351.6)">3</text>
<text x="53.1" y="351.6" transform="rotate(-90 53.1 351.6)">2</text>
<text x="215.1" y="356.9" transform="rotate(-90 215.1 356.9)">1</text>
<text x="220.7" y="356.9" transform="rotate(-90 220.7 356.9)">2</text>
<text x="226.3" y="356.9" transform="rotate(-90 226.3 356.9)">3</text>
<text x="206.2" y="364.7" transform="rotate(-90 206.2 364.7)">V3V3L</text>
</g>
<g font-size="2.5" fill="#000080">
<text x="203.5" y="23.8" transform="rotate(-90 203.5 23.8)">C30</text>
<text x="206.2" y="23.8" transform="rotate(-90 206.2 23.8)">22uF</text>
<text x="49.8" y="32.2" transform="rotate(-90 49.8 32.2)">D12</text>
<text x="69.3" y="32.2" transform="rotate(-90 69.3 32.2)">BAT54</text>
<text x="125.2" y="33.6" transform="rotate(-90 125.2 33.6)">C31</text>
<text x="129.7" y="32.2" transform="rotate(-90 129.7 32.2)">22uF</text>
<text x="203.5" y="35" transform="rotate(-90 203.5 35)">C175</text>
<text x="206.2" y="35" transform="rotate(-90 206.2 35)">.1uF</text>
<text x="203.5" y="46.2" transform="rotate(-90 203.5 46.2)">C174</text>
<text x="206.2" y="46.2" transform="rotate(-90 206.2 46.2)">.1uF</text>
<text x="125.2" y="50.4" transform="rotate(-90 125.2 50.4)">R136</text>
<text x="128" y="51.8" transform="rotate(-90 128 51.8)">48.7k</text>
<text x="144.8" y="50.4" transform="rotate(-90 144.8 50.4)">R135</text>
<text x="147.6" y="51.8" transform="rotate(-90 147.6 51.8)">10.5k</text>
<text x="49.8" y="54.6" transform="rotate(-90 49.8 54.6)">D13</text>
<text x="69.3" y="54.6" transform="rotate(-90 69.3 54.6)">BAT54</text>
<text x="122.4" y="65.7" transform="rotate(-90 122.4 65.7)">3.3uH</text>
<text x="206.2" y="61.6" transform="rotate(-90 206.2 61.6)">R134</text>
<text x="209" y="62.9" transform="rotate(-90 209 62.9)">10.5k</text>
<text x="225.8" y="61.6" transform="rotate(-90 225.8 61.6)">R137</text>
<text x="228.6" y="62.9" transform="rotate(-90 228.6 62.9)">10.5k</text>
<text x="49.8" y="76.9" transform="rotate(-90 49.8 76.9)">D14</text>
<text x="69.3" y="76.9" transform="rotate(-90 69.3 76.9)">BAT54</text>
<text x="122.4" y="74.1" transform="rotate(-90 122.4 74.1)">L9</text>
<text x="136.9" y="77.4" transform="rotate(-180 136.9 77.4)">CRS08</text>
<text x="147.6" y="77.4" transform="rotate(-180 147.6 77.4)">D10</text>
<text x="203.5" y="76.9" transform="rotate(-90 203.5 76.9)">3.3uH</text>
<text x="203.5" y="85.3" transform="rotate(-90 203.5 85.3)">L8</text>
<text x="209.6" y="88.6" transform="rotate(-180 209.6 88.6)">CRS08</text>
<text x="220.2" y="88.6" transform="rotate(-180 220.2 88.6)">D11</text>
<text x="49.8" y="99.3" transform="rotate(-90 49.8 99.3)">D15</text>
<text x="69.3" y="99.3" transform="rotate(-90 69.3 99.3)">BAT54</text>
<text x="123.5" y="113.8" transform="rotate(-90 123.5 113.8)">LM2830</text>
<text x="107.4" y="114.1" transform="rotate(-90 107.4 114.1)">U17</text>
<text x="188.4" y="125.3" transform="rotate(-90 188.4 125.3)">U16</text>
<text x="204.6" y="125" transform="rotate(-90 204.6 125)">LM2830</text>
<text x="206.2" y="131.4" transform="rotate(-90 206.2 131.4)">C161</text>
<text x="210.7" y="130" transform="rotate(-90 210.7 130)">.01uF</text>
<text x="125.2" y="134.2" transform="rotate(-90 125.2 134.2)">C32</text>
<text x="129.7" y="132.8" transform="rotate(-90 129.7 132.8)">22uF</text>
<text x="175.5" y="132.8" transform="rotate(-90 175.5 132.8)">R132</text>
<text x="178.3" y="132.8" transform="rotate(-90 178.3 132.8)">47k</text>
<text x="105.7" y="138.4" transform="rotate(-90 105.7 138.4)">R138</text>
<text x="108.5" y="138.4" transform="rotate(-90 108.5 138.4)">10k</text>
<text x="23.5" y="149.6" transform="rotate(-90 23.5 149.6)">MTG5</text>
<text x="26.9" y="149.6" transform="rotate(-90 26.9 149.6)">2.6mm Hole / 5.5mm Pad</text>
<text x="210.7" y="155.2" transform="rotate(-90 210.7 155.2)">22uF</text>
<text x="17.9" y="157.9" transform="rotate(-90 17.9 157.9)">MTG4</text>
<text x="21.3" y="157.9" transform="rotate(-90 21.3 157.9)">2.6mm Hole / 5.5mm Pad</text>
<text x="206.2" y="156.5" transform="rotate(-90 206.2 156.5)">C33</text>
<text x="12.4" y="166.3" transform="rotate(-90 12.4 166.3)">MTG6</text>
<text x="15.7" y="166.3" transform="rotate(-90 15.7 166.3)">2.6mm Hole / 5.5mm Pad</text>
<text x="223" y="206.8" transform="rotate(-90 223 206.8)">C160</text>
<text x="227.5" y="205.4" transform="rotate(-90 227.5 205.4)">1uF</text>
<text x="29.1" y="214.4" transform="rotate(-90 29.1 214.4)">Q7</text>
<text x="86.1" y="214.9" transform="rotate(-90 86.1 214.9)">R49</text>
<text x="89.5" y="214.9" transform="rotate(-90 89.5 214.9)">10k</text>
<text x="32.5" y="222.5" transform="rotate(-90 32.5 222.5)">FDN304P</text>
<text x="58.2" y="236.2" transform="rotate(-90 58.2 236.2)">Q8</text>
<text x="61" y="236.2" transform="rotate(-90 61 236.2)">MMBT3906</text>
<text x="210.7" y="234.2" transform="rotate(-90 210.7 234.2)">U15</text>
<text x="231.4" y="236.2" transform="rotate(-90 231.4 236.2)">LP3990-1.8</text>
<text x="86.1" y="250.1" transform="rotate(-90 86.1 250.1)">D17</text>
<text x="88.9" y="250.1" transform="rotate(-90 88.9 250.1)">5.1V</text>
<text x="223" y="257.1" transform="rotate(-90 223 257.1)">C159</text>
<text x="227.5" y="255.7" transform="rotate(-90 227.5 255.7)">1uF</text>
<text x="47" y="261.3" transform="rotate(-90 47 261.3)">R147</text>
<text x="49.8" y="261.3" transform="rotate(-90 49.8 261.3)">1k</text>
<text x="66.5" y="261.3" transform="rotate(-90 66.5 261.3)">R50</text>
<text x="69.3" y="261.3" transform="rotate(-90 69.3 261.3)">1.5k</text>
<text x="47" y="284.8" transform="rotate(-90 47 284.8)">D16</text>
<text x="50.3" y="284.8" transform="rotate(-90 50.3 284.8)">B530C-13</text>
<text x="35.8" y="314.4" transform="rotate(-90 35.8 314.4)">L10</text>
<text x="41.4" y="314.4" transform="rotate(-90 41.4 314.4)">120ohms@100MHz</text>
<text x="55.4" y="314.4" transform="rotate(-90 55.4 314.4)">L11</text>
<text x="61" y="314.4" transform="rotate(-90 61 314.4)">120ohms@100MHz</text>
<text x="227.5" y="322.8" transform="rotate(-90 227.5 322.8)">1uF</text>
<text x="47" y="325.6" transform="rotate(-90 47 325.6)">C40</text>
<text x="52.6" y="325.6" transform="rotate(-90 52.6 325.6)">3300pF</text>
<text x="223" y="324.2" transform="rotate(-90 223 324.2)">C163</text>
<text x="210.7" y="351.6" transform="rotate(-90 210.7 351.6)">U18</text>
<text x="231.4" y="353.5" transform="rotate(-90 231.4 353.5)">LP3990-2.5</text>
<text x="41.4" y="364.7" transform="rotate(-90 41.4 364.7)">J11</text>
<text x="44.2" y="364.7" transform="rotate(-90 44.2 364.7)">DC Input Jack</text>
<text x="223" y="374.5" transform="rotate(-90 223 374.5)">C162</text>
<text x="227.5" y="373.1" transform="rotate(-90 227.5 373.1)">1uF</text>
</g>
<g font-size="2.5" fill="#f00">
<text x="217.2" y="27.2" transform="rotate(-90 217.2 27.2)">2</text>
<text x="133.3" y="38.4" transform="rotate(-90 133.3 38.4)">2</text>
<text x="158.5" y="55.1" transform="rotate(-90 158.5 55.1)">2</text>
<text x="239.5" y="66.3" transform="rotate(-90 239.5 66.3)">2</text>
<text x="111.3" y="76.9" transform="rotate(-90 111.3 76.9)">VFB_3P3</text>
<text x="152.9" y="83.1" transform="rotate(-90 152.9 83.1)">2</text>
<text x="116.8" y="90.9" transform="rotate(-90 116.8 90.9)">VSW_3P3</text>
<text x="192.3" y="90.9" transform="rotate(-90 192.3 90.9)">VFB_1P2</text>
<text x="225.6" y="94.2" transform="rotate(-90 225.6 94.2)">2</text>
<text x="197.9" y="102.1" transform="rotate(-90 197.9 102.1)">VSW_1P2</text>
<text x="97.3" y="135.6" transform="rotate(-90 97.3 135.6)">VEN_3P3</text>
<text x="192.5" y="136.1" transform="rotate(-180 192.5 136.1)">VEN_1P2</text>
<text x="214.4" y="136.1" transform="rotate(-90 214.4 136.1)">2</text>
<text x="133.3" y="138.9" transform="rotate(-90 133.3 138.9)">2</text>
<text x="43.9" y="147.3" transform="rotate(-90 43.9 147.3)">2</text>
<text x="214.4" y="161.3" transform="rotate(-90 214.4 161.3)">2</text>
<text x="99.8" y="220" transform="rotate(-90 99.8 220)">2</text>
<text x="77.7" y="236.2" transform="rotate(-90 77.7 236.2)">V5V0_GATE</text>
<text x="236.7" y="242.3" transform="rotate(-90 236.7 242.3)">2</text>
<text x="99.8" y="253.5" transform="rotate(-90 99.8 253.5)">2</text>
<text x="38.6" y="258.5" transform="rotate(-90 38.6 258.5)">V5V0_INL</text>
<text x="77.7" y="261.3" transform="rotate(-90 77.7 261.3)">V4V7</text>
<text x="58.2" y="264.1" transform="rotate(-90 58.2 264.1)">V5V0_BASE</text>
<text x="66.3" y="289.8" transform="rotate(-90 66.3 289.8)">2</text>
<text x="47" y="345.1" transform="rotate(-90 47 345.1)">V5V0_IN</text>
<text x="52.6" y="345.1" transform="rotate(-90 52.6 345.1)">GND_IN</text>
<text x="236.7" y="362.5" transform="rotate(-90 236.7 362.5)">2</text>
</g>
<g font-size="2.5" fill="#004080">
<text x="112.9" y="103.8" transform="rotate(-90 112.9 103.8)">FB</text>
<text x="115.7" y="106.3" transform="rotate(-90 115.7 106.3)">GND</text>
<text x="118.5" y="104.8" transform="rotate(-90 118.5 104.8)">SW</text>
<text x="112.9" y="111.8" transform="rotate(-90 112.9 111.8)">EN</text>
<text x="118.5" y="111.8" transform="rotate(-90 118.5 111.8)">VIN</text>
<text x="194" y="115" transform="rotate(-90 194 115)">FB</text>
<text x="196.8" y="117.4" transform="rotate(-90 196.8 117.4)">GND</text>
<text x="199.6" y="116" transform="rotate(-90 199.6 116)">SW</text>
<text x="194" y="123" transform="rotate(-90 194 123)">EN</text>
<text x="199.6" y="123" transform="rotate(-90 199.6 123)">VIN</text>
<text x="224.7" y="227.2" transform="rotate(-90 224.7 227.2)">NC</text>
<text x="219.1" y="230.5" transform="rotate(-90 219.1 230.5)">VOUT</text>
<text x="216.3" y="234.8" transform="rotate(-90 216.3 234.8)">VIN</text>
<text x="221.9" y="234.8" transform="rotate(-90 221.9 234.8)">GND</text>
<text x="227.5" y="234.8" transform="rotate(-90 227.5 234.8)">VEN</text>
<text x="219.1" y="347.9" transform="rotate(-90 219.1 347.9)">VOUT</text>
<text x="224.7" y="344.6" transform="rotate(-90 224.7 344.6)">NC</text>
<text x="216.3" y="352.1" transform="rotate(-90 216.3 352.1)">VIN</text>
<text x="221.9" y="352.1" transform="rotate(-90 221.9 352.1)">GND</text>
<text x="227.5" y="352.1" transform="rotate(-90 227.5 352.1)">VEN</text>
</g>
<g font-size="2">
<text x="37.8" y="9.1" transform="rotate(-90 37.8 9.1)">D</text>
<text x="104.1" y="9.1" transform="rotate(-90 104.1 9.1)">C</text>
<text x="170.5" y="9.1" transform="rotate(-90 170.5 9.1)">B</text>
<text x="236.9" y="9.1" transform="rotate(-90 236.9 9.1)">A</text>
<text x="2.2" y="51.8" transform="rotate(-90 2.2 51.8)">1</text>
<text x="270.4" y="51.8" transform="rotate(-90 270.4 51.8)">1</text>
<text x="2.2" y="135.6" transform="rotate(-90 2.2 135.6)">2</text>
<text x="270.4" y="135.6" transform="rotate(-90 270.4 135.6)">2</text>
<text x="2.2" y="219.4" transform="rotate(-90 2.2 219.4)">3</text>
<text x="270.4" y="219.4" transform="rotate(-90 270.4 219.4)">3</text>
<text x="2.2" y="303.2" transform="rotate(-90 2.2 303.2)">4</text>
<text x="270.4" y="303.2" transform="rotate(-90 270.4 303.2)">4</text>
<text x="2.2" y="387.1" transform="rotate(-90 2.2 387.1)">5</text>
<text x="270.4" y="387.1" transform="rotate(-90 270.4 387.1)">5</text>
<text x="37.8" y="431" transform="rotate(-90 37.8 431)">D</text>
<text x="104.1" y="431" transform="rotate(-90 104.1 431)">C</text>
<text x="170.5" y="431" transform="rotate(-90 170.5 431)">B</text>
<text x="236.9" y="431" transform="rotate(-90 236.9 431)">A</text>
</g>
</svg>
